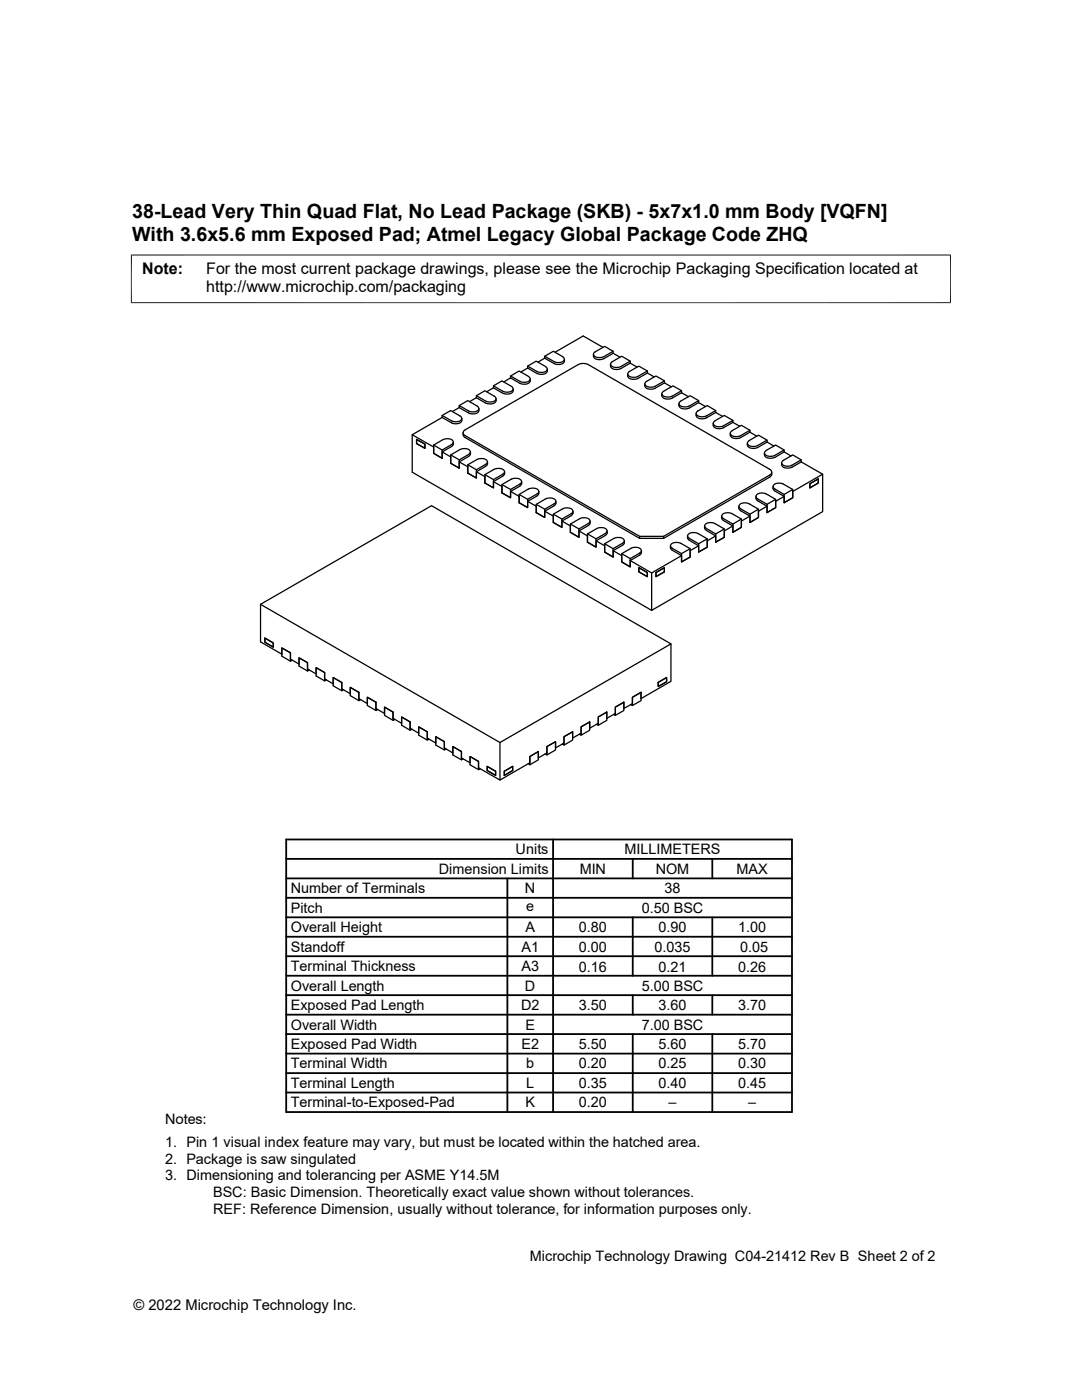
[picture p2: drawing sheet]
<svg xmlns="http://www.w3.org/2000/svg" width="216mm" height="279mm" viewBox="0 0 216 279" stroke-linecap="round" stroke-linejoin="round" font-family="sans-serif">
<g fill="none" stroke="#000" stroke-width=".25">
<path d="M95.1 79.4l-1.4 .8M95.1 79.4l1.8 1.1M95.1 79l1.8 1.1a1.43 1.43 0 0 0 2.1-.5l-.2-.4-2-1.2-1.7 1v.4M98.5 77.4l-1.4 .8M98.5 77.4l1.8 1.1M98.5 77.4v-.4l1.7-1 1.8 1.1a.6 .6 0 0 1 .3 .7 .6 .6 0 0 1-.7 .4h-.8l-.4-.1M98.5 77l1.8 1.1M99 79.9a1.43 1.43 0 0 1-2.1 .5M99 79.6v.3M101.9 75.4l-1.4 .8M101.9 75.4l1.9 1.1M101.9 75l1.9 1.1a1.43 1.43 0 0 0 2-.5l-.2-.4-2-1.2-1.7 1v.4"/>
<path d="M102.4 78a1.43 1.43 0 0 1-2 .5M102.4 77.6v.4M105.3 73.4l-1.4 .9M105.3 73.1l1.9 1a1.43 1.43 0 0 0 2-.4l-.3-.5M105.3 73.4l1.9 1.1a1.43 1.43 0 0 0 2-.5v-.3M105.8 75.6a1.21 1.21 0 0 1-1.9 1l-.1-.1M108.7 71.5l-1.4 .8M108.7 71.1l1.9 1.1a1.43 1.43 0 0 0 2-.5l-.2-.4-2-1.2-1.7 1v.4M108.7 71.5l1.9 1.1a1.43 1.43 0 0 0 2-.5M108.9 73.2l-1.9-1.1-1.7 1v.3M112.6 71.7v.4M120.3 69.3l-3.9-2.2-5.7 3.2"/>
<path d="M121.8 72.7a1.21 1.21 0 0 0 1.9 .9h.2M122.3 70.5l1.4 .8M122.3 70.5l-1.8 1.1a1.43 1.43 0 0 1-2.1-.5v-.4M122.3 70.1l-1.8 1.1a1.43 1.43 0 0 1-2.1-.5l.4-.5 1.9-1.1 1.6 1v.4M125.6 74.1l1.9-1 1.7 .9v.4M125.8 72.5l1.3 .8M125.8 72.5l-1.9 1.1M125.8 72.1l-1.9 1.1M125.8 72.5v-.4l-1.7-1-1.9 1.1a.6 .6 0 0 0-.3 .7 .6 .6 0 0 0 .7 .4h.9l.4-.1M129.2 74.4l1.3 .8M129.2 74.4l-1.9 1.1a1.43 1.43 0 0 1-2-.5l-.1-.4M129.2 74l-1.9 1.1a1.43 1.43 0 0 1-2-.5l.3-.5"/>
<path d="M132.1 78.6v.4M132.6 76.4l1.3 .8M132.6 76.4l-1.9 1.1a1.43 1.43 0 0 1-2-.5v-.4M132.6 76l-1.9 1.1M132.6 76.4v-.4l-1.7-1-1.9 1.1a.6 .6 0 0 0-.3 .8 .6 .6 0 0 0 .7 .3h.9l.4-.1M136 78.4l1.4 .8M136 78l-1.9 1.1a1.43 1.43 0 0 1-2-.5l.3-.5 1.9-1.1 1.7 1v.4M136 78.4l-1.9 1.1a1.43 1.43 0 0 1-2-.5M139.4 79.9l-1.9 1.1M82.3 86.8l4.2 2.4v1.3M83.1 87.7l1.7 .9v.9l-1.7-1zM86.5 88.8l1.7 1"/>
<path d="M88.2 90.2l1.7 1v1.3M88.2 83.3l-5.9 3.5v7.4l47.7 27.6M88.2 82.9l1.9 1.1a1.43 1.43 0 0 0 2-.5l-.3-.5-1.9-1.1-1.7 1v.4M88.2 83.3l1.9 1.1a1.43 1.43 0 0 0 2-.5l.1-.4M89.9 90.8l1.7 1M90.1 88.7a.6 .6 0 0 0 .3-.7 .6 .6 0 0 0-.7-.4l-1.1 .1-2.1 1.1v1.7M90.1 88.7l-1.9 1.1v1.7l-1.7-1M90.4 88.6l-.3 .5-1.9 1.1v1.3l-1.7-1M90.5 88.2v.4M91.6 92.2l1.7 1v1.2M91.6 81.3l-1.3 .8M91.6 81.3l1.9 1.1a1.43 1.43 0 0 0 2-.5"/>
<path d="M91.6 80.9l1.9 1.1a1.43 1.43 0 0 0 2-.5l-.1-.3-2.1-1.3-1.7 1v.4M91.8 89.7l-1.9 1.1v1.7M91.8 89.7a1.43 1.43 0 0 1 2.1 .5l-.2 .4-2.1 1.2v1.6l-1.7-.9M92.4 86.4a.82 .82 0 0 0 .4 1l34.8 20h4.8l21.3-12.3a.8 .8 0 0 0 .3-.9M93.3 92.8l1.8 .9M93.3 92.8l1.9-1.1a1.43 1.43 0 0 1 2.1 .5l-.4 .5-1.8 1v1.7l-1.8-1zM93.9 90.6l-.4 .5-1.9 1.1v1.2l-1.7-.9M93.9 90.2v.4M95.1 94.1l1.7 1v1.3M95.6 81.5v.4M96.8 94.7l1.7 1M97.3 92.2l-.2 .7-2 1.2v1.3l-1.8-1"/>
<path d="M98.5 96.1l1.7 1v1.3M98.6 93.7a1.43 1.43 0 0 1 2.1 .4l-.4 .5-1.8 1.1v1.7l-1.7-1M98.6 93.6l-1.8 1.1v1.7M100.2 96.7l1.7 1M100.2 96.7l1.8-1.1a1.43 1.43 0 0 1 2.1 .5l-.4 .5-1.8 1.1v1.6l-1.7-.9zM100.7 94.1l-.2 .8-2 1.2v1.3l-1.7-1M101.9 98.1l1.7 1v1.2M103.6 98.7l1.7 1M103.8 97l-1.9 1.1v1.2l-1.7-.9M104.1 96.5l-.4 .5M104.1 96.1v.4M105.5 97.6l-1.9 1.1v1.6"/>
<path d="M105.5 97.6a1.43 1.43 0 0 1 2 .5l-.3 .5-1.9 1.1v1.6l-1.7-1M107.5 98.5l-.3 .5-1.9 1.1v1.2l-1.7-1M107.5 98.1v.4M108.9 99.6l-1.9 1v1.7M108.9 99.6a1.43 1.43 0 0 1 2 .5l-.3 .4-1.9 1.1v1.7l-1.7-1M138.9 82.5v.4M139.2 82l1.9-1.1 1.7 1v.4M139.4 80.3l1.4 .8M139.4 80.3v-.4l-1.7-.9-1.9 1.1a.6 .6 0 0 0-.3 .7 .6 .6 0 0 0 .7 .4h.9l.4-.2M139.4 80.3l-1.9 1.1a1.43 1.43 0 0 1-2-.5v-.4M142.6 84l1.9-1.1 1.7 1v.4M142.8 82.3l1.4 .8"/>
<path d="M142.8 81.9l-1.9 1.1a1.43 1.43 0 0 1-2-.5l.4-.5M142.8 82.3l-1.9 1.1a1.43 1.43 0 0 1-2-.5M146.1 86l1.8-1.1 1.7 1v.4M146.2 84.3l1.4 .8M146.2 83.9l-1.8 1.1a1.43 1.43 0 0 1-2.1-.5l.4-.5M146.2 84.3l-1.8 1.1a1.43 1.43 0 0 1-2.1-.5v-.4M149.1 88.4v.4M149.1 88.8a1.43 1.43 0 0 0 2.1 .5M149.6 86.3l1.4 .8M149.6 85.9l-1.8 1.1a1.43 1.43 0 0 1-2.1-.5l.4-.5M149.6 86.3l-1.8 1a1.43 1.43 0 0 1-2.1-.5v-.3M150.8 99.1l.1 .4 .3 .4"/>
<path d="M151.2 99.6l1.9 1M151.2 99.5a.6 .6 0 0 1-.3-.7 .6 .6 0 0 1 .7-.4l1.1 .1 2.1 1.2v1.6l-1.7 1v-1.7l1.7-.9M153.1 88.2l1.3 .8M153.1 87.8l-1.9 1.1a1.43 1.43 0 0 1-2.1-.5l.2-.3 2-1.3 1.8 1v.4M153.1 88.2l-1.9 1.1M154.2 97.1l.1 .5 .1 .2 2.1 1.3v1.2l1.7-1v-1.2l5.9-3.5v7.5l-34.1 19.7v-7.5l6-3.4M156 92.4v.4M156 92.8a1.43 1.43 0 0 0 2 .4M156.3 91.9l1.9-1.1 1.7 1v.4M156.5 99.1l-1.7 1v1.2l-1.7 1v-1.3l-1.9-1.1M156.5 90.2l-1.9 1.1a1.43 1.43 0 0 1-2.1-.5v-.4M156.5 90.2l1.3 .8"/>
<path d="M156.5 89.8l-1.9 1.1a1.43 1.43 0 0 1-2.1-.5l.4-.5 1.9-1.1 1.7 1v.4M158.2 97.7l-1.7 1v1.6l1.7-1v-1.6l-1.9-1.1a1.43 1.43 0 0 0-2 .5l.2 .4 2 1.2M159.9 92.2l-1.9 1.1M159.9 92.2l4.2 2.4M159.9 91.8l-1.9 1.1a1.43 1.43 0 0 1-2-.5l.3-.5M161.6 96.5l1.7-.9v.8l-1.7 1zM105.3 100.1l1.7 .9v1.3M107 100.6l1.7 1M108.7 102l1.7 1v1.3M110.4 102.6l1.7 1M110.4 102.6l1.9-1.1a1.43 1.43 0 0 1 2 .5l-.3 .5-1.9 1.1v1.6l-1.7-.9zM110.6 100.9l-1.9 1.1v1.3l-1.7-1"/>
<path d="M110.9 100.4l-.3 .5M110.9 100.1v.3M112.1 104l1.7 1v1.2M113.8 104.6l1.7 1M113.8 104.6l1.9-1.1a1.43 1.43 0 0 1 2 .5l-.3 .5-1.9 1.1v1.6l-1.7-1zM114.3 102l-.1 .7-2.1 1.3v1.2l-1.7-.9M115.5 106l1.7 1v1.2M117.2 106.6l1.7 .9M117.2 106.6l1.9-1.1a1.43 1.43 0 0 1 2 .5l-.3 .4-1.9 1.1v1.7l-1.7-1zM117.8 104l-.1 .5-.1 .2-2.1 1.3v1.2l-1.7-1M118.9 107.9l1.7 1v1.3M120.6 108.5l1.7 1"/>
<path d="M120.6 108.5l1.9-1.1a1.43 1.43 0 0 1 2.1 .5l-.4 .5-1.9 1.1v1.7l-1.7-1zM121.1 106.4l-.3 .4-1.9 1.1v1.3l-1.7-1M121.2 106v.4M122.3 109.9l1.8 1v1.2M124.1 110.5l1.7 1M124.1 110.5l1.8-1.1a1.43 1.43 0 0 1 2.1 .5l-.2 .4-2 1.2v1.6l-1.7-1zM124.6 108.3l-.4 .5-1.9 1.1v1.3l-1.7-1M124.6 107.9v.4M125.8 111.9l4.2 2.4M127.5 113.3l1.7 1v.8l-1.7-1zM127.6 107h4.8v.4M128 110.3l-.4 .5-1.8 1.1v1.2l-1.7-1"/>
<path d="M128 109.9v.4M130.9 114.3l1.7-1v.8l-1.7 1zM132.4 107l21.2-12.2a.63 .63 0 0 0 .4-.6 .63 .63 0 0 0-.4-.6l-36.2-20.8-.8-.3-1.2 .3-22.6 13a.63 .63 0 0 0-.4 .6 .63 .63 0 0 0 .4 .6l34.8 20v.4M133.8 108.9v.5l.3 .4M134.1 109.4l1.9 1.1M135.8 108.4a1.43 1.43 0 0 0-2 .5l.3 .5M135.8 108.4l1.9 1.1v1.7l-1.7 .9v-1.6l1.7-1M137.2 107l.2 .7 2 1.2v1.3l1.7-1v-1.3l1.7-.9M139.4 108.9l-1.7 1v1.3l-1.7 .9v-1.2l-1.9-1.1M140.6 105v.4M141.1 107.5l-1.7 1v1.7l1.7-1v-1.7l-1.9-1a1.43 1.43 0 0 0-2 .5l.3 .4 1.9 1.1M144 103v.5l.2 .2 2 1.3v1.2l1.7-1v-1.2l1.7-1"/>
<path d="M144.4 103.5l1.8 1.1M144.4 103.5a.6 .6 0 0 1-.3-.8 .6 .6 0 0 1 .7-.3h1.1l2 1.2v1.6l-1.7 1v-1.6l1.7-1M144.5 105.6l-1.7 1v1.6l1.7-1v-1.6l-1.9-1.1a1.43 1.43 0 0 0-2 .5l.2 .3 2 1.3M146.2 105l-1.7 1v1.2l-1.7 1v-1.2l-1.9-1.1-.3-.5M147.4 101v.4M147.4 101.4l.4 .5M147.8 101.5l1.8 1.1M147.8 101.5a.6 .6 0 0 1-.3-.7 .6 .6 0 0 1 .7-.4l1.1 .1 2 1.1v1.7l-1.7 1v-1.7l1.7-1M153.1 101l-1.8 1v1.3l-1.7 1v-1.3l-1.8-1.1M52 120.6l47.8 27.6M52.9 127.3l1.6 1v.8l-1.6-.9zM58 130.3l-1.8-1v1.7l1.8 1"/>
<path d="M58 130.3v1.7l.3-.3M58 130.3v1.3l1.7 .9v-1.2l1.7 .9M61.4 132.2v1.7l.3-.2M61.4 132.2l-1.7-.9v1.6l1.7 1M61.4 132.2v1.3l1.7 1v-1.3l1.7 1M64.8 134.2l-1.7-1v1.7l1.7 1M64.8 134.2v1.7l.3-.2M64.8 134.2v1.3l1.7 1v-1.3l1.7 1M68.2 136.2l-1.7-1v1.7l1.7 1M68.2 136.2v1.7l.3-.3M68.2 136.2v1.3l1.7 1v-1.3l1.7 1M71.6 138.2l-1.7-1v1.6l1.7 1"/>
<path d="M71.6 138.2v1.6l.3-.2M71.6 138.2v1.2l1.7 1v-1.3l1.7 1M127.9 138.2v1.6l-1.7 1M127.9 138.2l-1.7 .9v1.7l-.3-.2M127.9 138.2v1.2l6-3.4v-7.5l-34.1 19.7v7.5l5.9-3.5v-1.2l1.7-1M127.9 138.2l-1.7 .9v1.3l-1.7 1v-1.3M131.3 136.2l1.7-1v.9l-1.7 .9zM133.9 128.5l-47.8-27.6-34.1 19.7v7.5l4.2 2.5v-1.3l1.8 1M75 140.1l-1.7-1v1.7l1.7 1M75 140.1v1.7l.4-.2M75 140.1v1.3l1.7 1v-1.3l1.7 1M78.4 142.1v1.7l.4-.2"/>
<path d="M78.4 142.1l-1.7-1v1.7l1.7 1M78.4 142.1v1.3l1.7 1v-1.3l1.7 1M81.8 144.1l-1.7-1v1.6l1.7 1M81.8 144.1v1.6l.4-.2M81.8 144.1v1.2l1.7 1v-1.2l1.8 .9M85.3 146l-1.8-.9v1.6l1.8 1M85.3 146v1.7l.3-.2M85.3 146v1.3l1.7 1v-1.3l1.7 1M88.7 148l-1.7-1v1.7l1.7 1M88.7 148v1.3l1.7 1v-1.3l1.7 1M88.7 148v1.7l.3-.2M92.1 150l-1.7-1v1.7l1.7 .9"/>
<path d="M92.1 150v1.3l1.7 .9v-1.2l1.7 1M92.1 150v1.6l.3-.2M95.5 152l-1.7-1v1.6l1.7 1M95.5 152v1.6l.3-.2M95.5 152v1.2l4.3 2.5M97.2 153l1.7 .9v.8l-1.7-.9zM100.6 153.9l1.7-.9v.8l-1.7 .9zM107.4 150v1.6l-1.7 1M107.4 150l-1.7 1v1.6l-.3-.2M110.8 148v1.7l-1.7 1M110.8 148l-1.7 1v1.7l-.3-.2M110.8 148l-1.7 1v1.3l-1.7 1v-1.3"/>
<path d="M114.3 146v1.7l-1.8 1M114.3 146l-1.8 1v1.7l-.3-.2M114.3 146l-1.8 1v1.3l-1.7 1v-1.3M117.7 144.1v1.6l-1.7 1M117.7 144.1l-1.7 1v1.6l-.4-.2M117.7 144.1l-1.7 1v1.2l-1.7 1v-1.3M121.1 142.1v1.7l-1.7 .9M121.1 142.1l-1.7 1v1.6l-.4-.2M121.1 142.1l-1.7 1v1.3l-1.7 .9v-1.2M124.5 140.1v1.7l-1.7 1M124.5 140.1l-1.7 1v1.7l-.4-.2M124.5 140.1l-1.7 1v1.3l-1.7 1v-1.3"/>
</g>
<path d="M26.1 50.9h163.7M26.2 50.8v9.7M189.7 50.8v9.7M26.1 60.4h163.7" fill="none" stroke="#000" stroke-width=".2"/>
<g fill="none" stroke="#000" stroke-width=".36">
<path d="M57.1 179.2h100.9M57.1 175.3h100.9M57.1 171.4h100.9M57.1 167.5h100.9v54.4h-100.9zM101.2 175.3v46.6M110.4 167.5v54.4M126.3 171.4v3.9M142.1 171.4v3.9M57.1 186.9h100.9M57.1 183.1h100.9M57.1 198.6h100.9M57.1 194.7h100.9"/>
<path d="M57.1 190.8h100.9M126.3 183.1v11.6M126.3 198.6v3.9M142.1 183.1v11.6M142.1 198.6v3.9M57.1 214.2h100.9M57.1 206.4h100.9M57.1 202.5h100.9M57.1 210.3h100.9M57.1 218h100.9M126.3 206.4v15.5M142.1 206.4v15.5"/>
</g>
<g font-size="3.9">
<text x="26.4" y="43.5">38-Lead Very Thin Quad Flat, No Lead Package (SKB) - 5x7x1.0 mm Body [VQFN]</text>
<text x="26.4" y="48.1">With 3.6x5.6 mm Exposed Pad; Atmel Legacy Global Package Code ZHQ</text>
</g>
<g font-size="3.2">
<text x="28.4" y="54.7">Note:</text>
<text x="41.1" y="58.3">http://www.microchip.com/packaging</text>
<text x="41.1" y="54.7">For the most current package drawings, please see the Microchip Packaging Specification located at</text>
</g>
<g font-size="2.9">
<text x="102.9" y="170.5">Units</text>
<text x="124.6" y="170.5">MILLIMETERS</text>
<text x="58" y="178.3">Number of Terminals</text>
<text x="87.6" y="174.4">Dimension Limits</text>
<text x="104.8" y="178.3">N</text>
<text x="115.7" y="174.4">MIN</text>
<text x="130.8" y="174.4">NOM</text>
<text x="132.6" y="178.3">38</text>
<text x="147" y="174.4">MAX</text>
<text x="58" y="182.2">Pitch</text>
<text x="105" y="181.9">e</text>
<text x="128" y="182.2">0.50 BSC</text>
<text x="58" y="186">Overall Height</text>
<text x="58" y="189.9">Standoff</text>
<text x="104.1" y="189.9">A1</text>
<text x="104.8" y="186">A</text>
<text x="115.5" y="186">0.80</text>
<text x="115.5" y="189.9">0.00</text>
<text x="130.6" y="189.9">0.035</text>
<text x="131.4" y="186">0.90</text>
<text x="147.3" y="186">1.00</text>
<text x="147.7" y="189.9">0.05</text>
<text x="58" y="193.8">Terminal Thickness</text>
<text x="58" y="197.7">Overall Length</text>
<text x="104.1" y="193.8">A3</text>
<text x="104.8" y="197.7">D</text>
<text x="115.5" y="194.1">0.16</text>
<text x="128" y="197.7">5.00 BSC</text>
<text x="131.4" y="194.1">0.21</text>
<text x="147.3" y="194.1">0.26</text>
<text x="58" y="201.6">Exposed Pad Length</text>
<text x="104" y="201.6">D2</text>
<text x="115.5" y="201.6">3.50</text>
<text x="131.4" y="201.6">3.60</text>
<text x="147.3" y="201.6">3.70</text>
<text x="58" y="205.5">Overall Width</text>
<text x="58" y="209.4">Exposed Pad Width</text>
<text x="104" y="209.4">E2</text>
<text x="104.8" y="205.5">E</text>
<text x="115.5" y="209.4">5.50</text>
<text x="128" y="205.5">7.00 BSC</text>
<text x="131.4" y="209.4">5.60</text>
<text x="147.3" y="209.4">5.70</text>
<text x="58" y="213.2">Terminal Width</text>
<text x="105" y="213.2">b</text>
<text x="115.5" y="213.2">0.20</text>
<text x="131.4" y="213.2">0.25</text>
<text x="147.3" y="213.2">0.30</text>
<text x="58" y="217.1">Terminal Length</text>
<text x="58" y="221">Terminal-to-Exposed-Pad</text>
<text x="104.8" y="221">K</text>
<text x="105" y="217.1">L</text>
<text x="115.5" y="217.1">0.35</text>
<text x="115.5" y="221">0.20</text>
<text x="131.4" y="217.1">0.40</text>
<text x="133.4" y="221">–</text>
<text x="147.3" y="217.1">0.45</text>
<text x="149.3" y="221">–</text>
<text x="32.9" y="224.4">Notes:</text>
<text x="32.9" y="229">1. Pin 1 visual index feature may vary, but must be located within the hatched area.</text>
<text x="32.9" y="232.3">2. Package is saw singulated</text>
<text x="32.9" y="235.6">3. Dimensioning and tolerancing per ASME Y14.5M</text>
<text x="42.5" y="238.9">BSC: Basic Dimension. Theoretically exact value shown without tolerances.</text>
<text x="42.5" y="242.2">REF: Reference Dimension, usually without tolerance, for information purposes only.</text>
<text x="105.7" y="251.7">Microchip Technology Drawing C04-21412 Rev B Sheet 2 of 2</text>
<text x="26.6" y="261.3">© 2022 Microchip Technology Inc.</text>
</g>
</svg>
